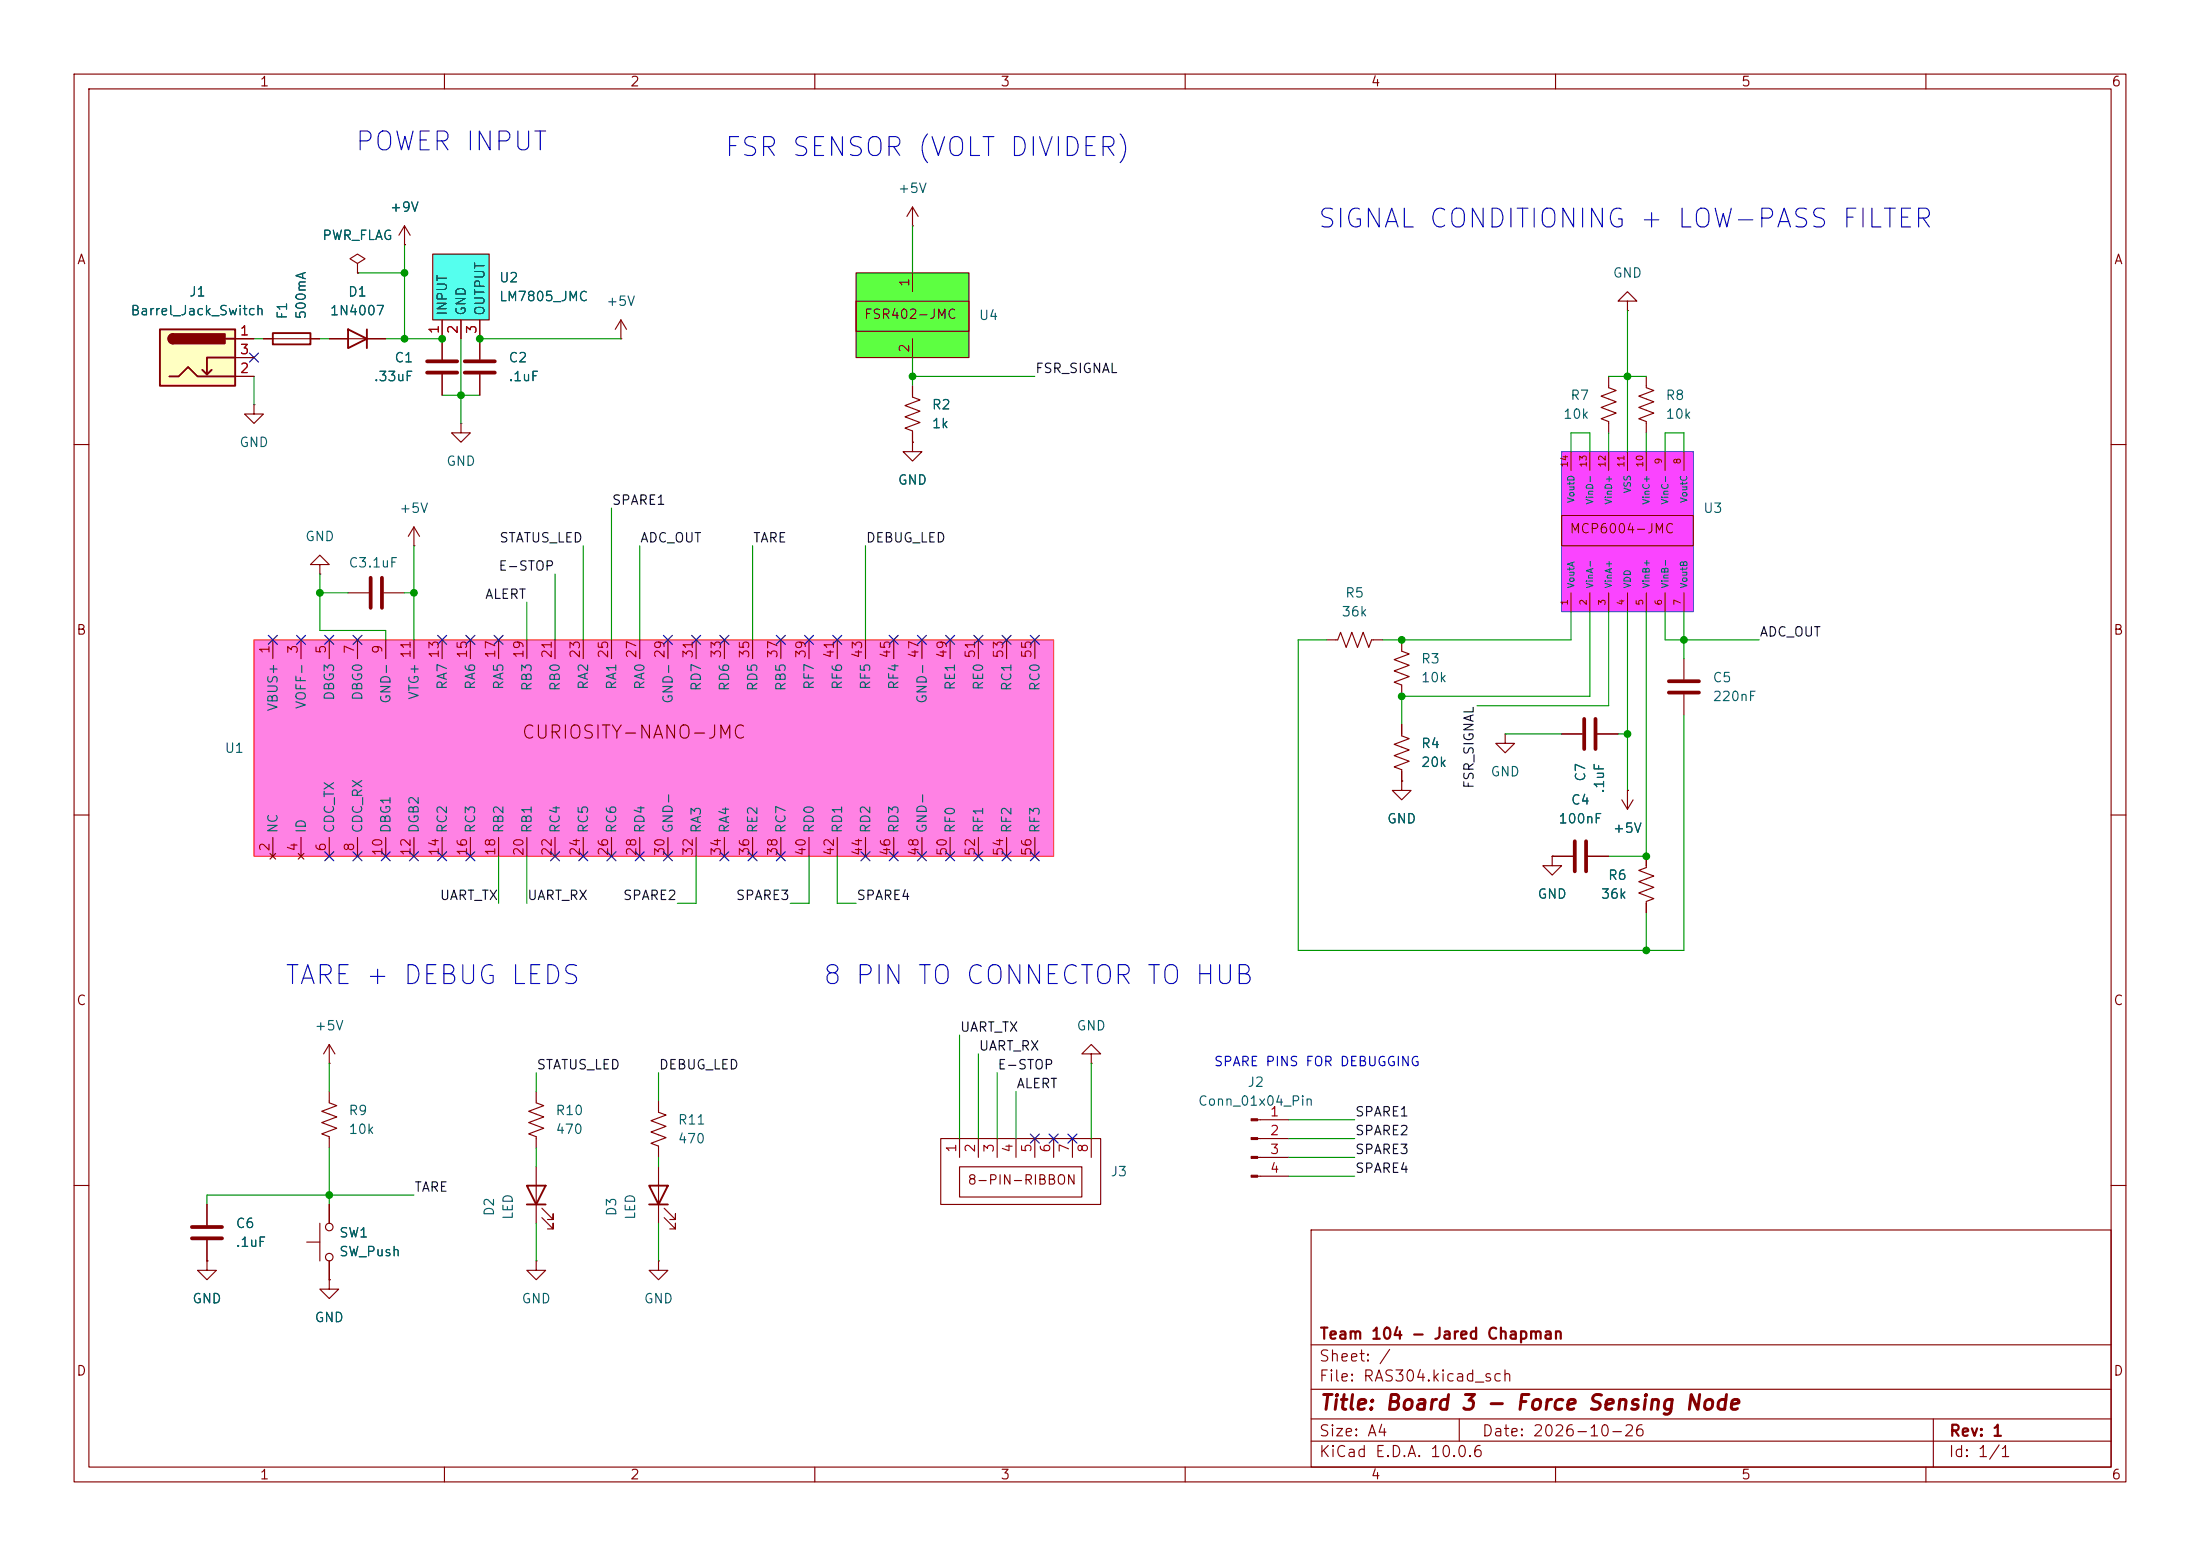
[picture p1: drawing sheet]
<svg xmlns="http://www.w3.org/2000/svg" width="297mm" height="210mm" viewBox="0 0 297 210" stroke-linecap="round" stroke-linejoin="round" font-family="sans-serif">
<g fill="none" stroke="#840000" stroke-width=".15">
<path d="M10 10h277v190h-277zM12 12h273v186h-273zM60 10v2M110 10v2M160 10v2M210 10v2M260 10v2M10 60h2M55.9 73.7h.1M55.9 71.1l-.8 1.3M55.9 71.1l.7 1.3M55.9 71.1v2.6"/>
<path d="M285 60h2M179.1 86.4h1.5l.4-1.1 .7 2.1 .8-2.1 .8 2.1 .7-2.1 .8 2.1 .4-1h1.5M10 110h2M285 110h2M10 160h2M177 166h108v32h-108zM285 160h2M60 198v2M110 198v2M160 198v2M177 194.5h108M177 191.5h108"/>
<path d="M177 187.5h108M177 181.5h108M197 191.5v3M210 198v2M260 198v2M261 191.5v6.5"/>
</g>
<path d="M58.4 34.3h7.6v8.9h-7.6z" fill="#5fe"/>
<path d="M58.4 34.3h7.6v8.9h-7.6zM35.6 45.7h7.6M59.7 43.2v2.5M62.2 43.2v2.5M64.8 43.2v5.3M64.8 50.5v2.8M169.8 151.1h4.2M169.8 153.7h4.2M169.8 156.2h4.2M169.8 158.8h4.2" fill="none" stroke="#840000" stroke-width=".15"/>
<path d="M62.7 48.8h4.1M62.7 50.3h4.1" fill="none" stroke="#840000" stroke-width=".51"/>
<path d="M36.8 45h5.1v1.5h-5.1z" fill="none" stroke="#840000" stroke-width=".25"/>
<g fill="#840000" stroke="#840000" stroke-width=".15">
<path d="M168.9 151h.9v.3h-.9z"/>
<path d="M168.9 153.5h.9v.3h-.9z"/>
<path d="M168.9 156.1h.9v.2h-.9z"/>
<path d="M168.9 158.6h.9v.3h-.9z"/>
</g>
<path d="M21.6 44.5h10.1v7.6h-10.1z" fill="#ffffc2"/>
<path d="M21.6 44.5h10.1v7.6h-10.1zM22.9 50.8h1.2l1.3-1.3 1.3 1.3h5M23.4 45.1a.64 .64 0 0 0-.7 .6 .64 .64 0 0 0 .7 .7M28.6 49.9l-.7 .6M30.5 45.7h1.2M31.7 48.3h-3.8v2.2l-.6-.6M47 44.5l2.5 1.2-2.5 1.3zM49.5 44.5v2.5M87.6 160h2.6l-1.3 2.6zM87.6 162.6h2.6" fill="none" stroke="#840000" stroke-width=".25"/>
<g fill="#840000" stroke="#840000" stroke-width=".25">
<path d="M22.9 45.3l.5-.2v1.3a.63 .63 0 0 1-.6-.4 .63 .63 0 0 1 .1-.7z"/>
<path d="M23.4 45.1h7v1.3h-7z"/>
</g>
<g fill="none" stroke="#840000" stroke-width=".15">
<path d="M48.3 35.6l1-.7-1-.6-1.1 .6 1.1 .7v1.2M48.3 36.8h.1M54.6 33h.1M54.6 30.5l-.8 1.3M54.6 30.5l.8 1.3M54.6 30.5v2.5M31.7 45.7h2.6M31.7 50.8h2.6M31.7 48.3h2.6M34.3 54.6v1.3h1.3l-1.3 1.3-1.3-1.3h1.3M34.3 54.6h.1M44.4 45.7h7.7"/>
<path d="M83.8 45.7h.1M83.8 43.2l-.7 1.3M83.8 43.2l.8 1.3M83.8 43.2v2.5M189.2 86.4v1.5l1 .4-2 .7 2 .8-2 .8 2 .7-2 .8 1 .4v1.5M189.2 97.8v1.5l1 .4-2 .8 2 .7-2 .8 2 .7-2 .8 1 .4v1.5M203.2 99.1v1.2h1.3l-1.3 1.3-1.3-1.3h1.3M203.2 99.1h.1M210.8 99.1h2.8M215.6 99.1h2.8M227.3 88.9v2.8M227.3 93.7v2.8"/>
<path d="M189.2 105.4v1.3h1.3l-1.3 1.3-1.2-1.3h1.2M189.2 105.4h.1M209.5 115.6v1.2h1.3l-1.3 1.3-1.2-1.3h1.2M209.5 115.6h.1M209.5 115.6h2.8M214.4 115.6h2.8M218.9 108l.8 1.2M219.7 106.7h.1M219.7 106.7v2.5M220.5 108l-.8 1.2M222.2 115.6v1.5l-1 .4 2.1 .7-2.1 .8 2.1 .8-2.1 .7 2.1 .8-1.1 .4v1.5M88.9 157.5v7.6"/>
<path d="M127 153.7h21.6v8.9h-21.6zM129.5 157.5h16.5v4.1h-16.5zM129.5 153.7v2.5M132.1 153.7v2.5M134.6 153.7v2.5M137.2 153.7v2.5M139.7 153.7v2.5M142.2 153.7v2.5M144.8 153.7v2.5M147.3 153.7v2.5M89.7 164.3l1.5 1.6v-.8v.8h-.8M89.7 163.1l1.5 1.5v-.8v.8h-.8"/>
</g>
<path d="M213.9 97v4.1M215.4 97v4.1M225.3 91.9h4.1M225.3 93.5h4.1M212.6 113.5v4.1M214.1 113.5v4.1" fill="none" stroke="#840000" stroke-width=".51"/>
<path d="M34.3 86.4h107.9v29.2h-107.9z" fill="#ff82e4"/>
<path d="M34.3 86.4h107.9v29.2h-107.9z" fill="none" stroke="#ff3829" stroke-width=".15"/>
<g fill="none" stroke="#840000" stroke-width=".15">
<path d="M59.7 45.7v2.8M59.7 50.5v2.8M62.2 57.2v1.2h1.3l-1.3 1.3-1.2-1.3h1.2M62.2 57.2h.1M123.2 52.1v1.5l1 .4-2 .7 2 .8-2 .8 2 .7-2 .8 1 .4v1.5M123.2 59.7v1.3h1.3l-1.3 1.2-1.3-1.2h1.3M123.2 59.7h.1M219.7 40.6h-1.3l1.3-1.2 1.3 1.2h-1.3v1.3M219.7 41.9h.1M36.8 86.4v2.5M40.6 86.4v2.5M44.4 86.4v2.5"/>
<path d="M48.3 86.4v2.5M52.1 86.4v2.5M55.9 86.4v2.5M59.7 86.4v2.5M63.5 86.4v2.5M67.3 86.4v2.5M71.1 86.4v2.5M74.9 86.4v2.5M78.7 86.4v2.5M82.5 86.4v2.5M86.4 86.4v2.5M90.2 86.4v2.5"/>
<path d="M94 86.4v2.5M97.8 86.4v2.5M101.6 86.4v2.5M105.4 86.4v2.5M109.2 86.4v2.5M113 86.4v2.5M116.8 86.4v2.5M120.6 86.4v2.5M124.5 86.4v2.5M128.3 86.4v2.5M132.1 86.4v2.5M135.9 86.4v2.5"/>
<path d="M139.7 86.4v2.5M36.4 115.2l.8 .8M36.8 113v2.6M37.2 115.2l-.8 .8M40.3 115.2l.7 .8M40.6 113v2.6M41 115.2l-.7 .8M44.4 113v2.6M48.3 113v2.6M52.1 113v2.6M55.9 113v2.6M59.7 113v2.6"/>
<path d="M63.5 113v2.6M67.3 113v2.6M71.1 113v2.6M74.9 113v2.6M78.7 113v2.6M82.5 113v2.6M86.4 113v2.6M90.2 113v2.6M94 113v2.6M97.8 113v2.6M101.6 113v2.6M105.4 113v2.6"/>
<path d="M109.2 113v2.6M113 113v2.6M116.8 113v2.6M120.6 113v2.6M124.5 113v2.6M128.3 113v2.6M132.1 113v2.6M135.9 113v2.6M139.7 113v2.6M44.4 147.3v1.5l1.1 .4-2.1 .8 2.1 .7-2.1 .8 2.1 .8-2.1 .7 1 .4v1.5M44.4 143.5h.1M44.4 141v2.5"/>
<path d="M44.4 141l-.7 1.2M44.4 141l.8 1.2M72.4 147.3v1.5l1 .4-2 .8 2 .7-2 .8 2 .8-2 .7 1 .4v1.5M72.4 157.5v7.6M88.9 148.6v1.5l1 .4-2 .8 2 .7-2 .8 2 .7-2 .8 1 .4v1.5M147.3 142.2h1.3l-1.3-1.2-1.3 1.2h1.3v1.3M147.3 143.5h.1M27.9 170.2v1.3h1.3l-1.3 1.2-1.2-1.2h1.2M27.9 170.2h.1M27.9 162.6v2.8M27.9 167.4v2.8M41.4 167.6h1.8"/>
<path d="M43.2 165.1v5.1M44.4 172.7v1.3h1.3l-1.3 1.3-1.2-1.3h1.2M44.4 172.7h.1M44.4 162.6v2.5M44.4 170.2v2.5M72.4 170.2v1.3h1.3l-1.3 1.2-1.3-1.2h1.3M72.4 170.2h.1M73.2 164.3l1.5 1.6v-.8v.8h-.8M73.2 163.1l1.5 1.5v-.8v.8h-.8M88.9 170.2v1.3h1.3l-1.3 1.2-1.3-1.2h1.3M88.9 170.2h.1"/>
<circle cx="44.5" cy="165.6" r=".51"/>
<circle cx="44.5" cy="169.7" r=".51"/>
</g>
<path d="M57.7 48.8h4M57.7 50.3h4M25.9 165.6h4.1M25.9 167.1h4.1" fill="none" stroke="#840000" stroke-width=".51"/>
<path d="M71.1 160h2.6l-1.3 2.6zM71.1 162.6h2.6" fill="none" stroke="#840000" stroke-width=".25"/>
<path d="M210.8 61h17.8v21.6h-17.8z" fill="#fa44ff"/>
<path d="M210.8 61h17.8v21.6h-17.8z" fill="none" stroke="#2b30ff" stroke-width=".15"/>
<g fill="none" stroke="#840000" stroke-width=".15">
<path d="M217.2 50.8v1.5l1 .4-2 .8 2 .7-2 .8 2 .8-2 .7 1 .4v1.5M222.2 50.8v1.5l1.1 .4-2.1 .8 2.1 .7-2.1 .8 2.1 .8-2.1 .7 1 .4v1.5M210.8 69.6h17.8v4.1h-17.8zM212.1 61v2.5M214.6 61v2.5M217.2 61v2.5M219.7 61v2.5M222.2 61v2.5M224.8 61v2.5M227.3 61v2.5M212.1 80v2.6M214.6 80v2.6"/>
<path d="M217.2 80v2.6M219.7 80v2.6M222.2 80v2.6M224.8 80v2.6M227.3 80v2.6"/>
</g>
<path d="M115.6 36.8h15.2v11.5h-15.2z" fill="#5dff41"/>
<path d="M115.6 36.8h15.2v11.5h-15.2z" fill="none" stroke="#560000" stroke-width=".15"/>
<g fill="none" stroke="#840000" stroke-width=".15">
<path d="M48.3 36.8h.1M54.6 33h.1M123.2 30.5h.1M123.2 27.9v2.6M123.2 36.8v2.6M123.2 27.9l-.8 1.3M123.2 27.9l.8 1.3M31.7 45.7h2.6M31.7 50.8h2.6M31.7 48.3h2.6M35.6 45.7h1.2M41.9 45.7h1.3"/>
<path d="M44.4 45.7h2.6M49.5 45.7h2.6M59.7 43.2v5.3M59.7 50.5v2.8M62.2 43.2v2.5M64.8 43.2v5.3M64.8 50.5v2.8M115.6 40.6h15.2v4.1h-15.2zM123.2 59.7h.1M123.2 45.7v2.6M123.2 52.1v1.2M123.2 58.4v1.3"/>
<path d="M43.2 76.2h1.2l-1.2-1.3-1.3 1.3h1.3v1.3M43.2 77.5h.1M47 80h2.8M51.8 80h2.8M189.2 97.8v1.3M210.8 99.1h2.8M215.6 99.1h2.8M189.2 105.4h.1M189.2 104.1v1.3M209.5 115.6h.1M209.5 115.6h2.8M214.4 115.6h2.8"/>
<path d="M219.7 106.7h.1M222.2 115.6v1.2M222.2 121.9v1.3M27.9 170.2h.1M27.9 162.6v2.8M27.9 167.4v2.8M44.4 172.7h.1M44.4 162.6v2.5M44.4 170.2v2.5"/>
</g>
<path d="M50 78v4M51.6 78v4" fill="none" stroke="#840000" stroke-width=".51"/>
<g fill="none" stroke="#009600" stroke-width=".15">
<path d="M48.3 36.8h6.3M54.6 33v12.7M123.2 30.5v6.3M34.3 45.7h1.3M34.3 50.8v3.8M43.2 45.7h1.2M52.1 45.7h7.6M59.7 53.3h5.1M62.2 45.7v11.5M64.8 45.7h19M123.2 50.8h16.5M123.2 48.3v3.8"/>
<path d="M217.2 50.8h5M217.2 58.4v2.6M219.7 41.9v19.1M222.2 58.4v2.6M43.2 77.5v7.6h8.9v1.3M55.9 73.7v12.7M74.9 77.5v8.9M78.7 73.7v12.7M82.5 68.6v17.8M86.4 73.7v12.7M101.6 73.7v12.7M116.8 73.7v12.7"/>
<path d="M212.1 61v-2.6h2.5v2.6M224.8 61v-2.6h2.5v2.6M43.2 80h3.8M54.6 80h1.3M71.1 81.3v5.1M179.1 86.4h-3.8v41.9h52v-31.8M203.2 99.1h7.6M212.1 82.6v3.8h-25.4M214.6 82.6v11.4h-25.4v3.8M217.2 82.6v12.7h-17.8M218.4 99.1h1.3M219.7 82.6v24.1"/>
<path d="M222.2 82.6v33h-5M224.8 82.6v3.8h12.7M227.3 82.6v6.3M67.3 115.6v6.3M71.1 115.6v6.3M94 115.6v6.3h-2.6M109.2 115.6v6.3h-2.5M113 115.6v6.3h2.6M129.5 139.7v14M222.2 123.2v5.1M44.4 143.5v3.8M44.4 154.9v7.7"/>
<path d="M72.4 144.8v2.5M72.4 154.9v2.6M88.9 144.8v3.8M88.9 156.2v1.3M132.1 142.2v11.5M134.6 144.8v8.9M137.2 147.3v6.4M147.3 143.5v10.2M174 158.8h8.9M174 156.2h8.9M174 151.1h8.9M174 153.7h8.9"/>
<path d="M55.9 161.3h-28v1.3M72.4 165.1v5.1M88.9 165.1v5.1"/>
</g>
<g fill="none" stroke="#000084" stroke-width=".15">
<path d="M33.7 47.7l1.2 1.2M34.9 47.7l-1.2 1.2M36.2 85.8l1.2 1.2M37.4 85.8l-1.2 1.2M40 85.8l1.2 1.2M41.2 85.8l-1.2 1.2M43.8 85.8l1.3 1.2M45.1 85.8l-1.3 1.2M47.7 85.8l1.2 1.2M48.9 85.8l-1.2 1.2M59.1 85.8l1.2 1.2M60.3 85.8l-1.2 1.2"/>
<path d="M62.9 85.8l1.2 1.2M64.1 85.8l-1.2 1.2M66.7 85.8l1.2 1.2M67.9 85.8l-1.2 1.2M89.6 85.8l1.2 1.2M90.8 85.8l-1.2 1.2M93.4 85.8l1.2 1.2M94.6 85.8l-1.2 1.2M97.2 85.8l1.2 1.2M98.4 85.8l-1.2 1.2M104.8 85.8l1.2 1.2M106 85.8l-1.2 1.2"/>
<path d="M108.6 85.8l1.2 1.2M109.8 85.8l-1.2 1.2M112.4 85.8l1.2 1.2M113.6 85.8l-1.2 1.2M120 85.8l1.3 1.2M121.3 85.8l-1.3 1.2M123.9 85.8l1.2 1.2M125.1 85.8l-1.2 1.2M127.7 85.8l1.2 1.2M128.9 85.8l-1.2 1.2M131.5 85.8l1.2 1.2M132.7 85.8l-1.2 1.2"/>
<path d="M135.3 85.8l1.2 1.2M136.5 85.8l-1.2 1.2M139.1 85.8l1.2 1.2M140.3 85.8l-1.2 1.2M43.8 115l1.3 1.2M45.1 115l-1.3 1.2M47.7 115l1.2 1.2M48.9 115l-1.2 1.2M51.5 115l1.2 1.2M52.7 115l-1.2 1.2M55.3 115l1.2 1.2M56.5 115l-1.2 1.2"/>
<path d="M59.1 115l1.2 1.2M60.3 115l-1.2 1.2M62.9 115l1.2 1.2M64.1 115l-1.2 1.2M74.3 115l1.2 1.2M75.5 115l-1.2 1.2M78.1 115l1.2 1.2M79.3 115l-1.2 1.2M81.9 115l1.3 1.2M83.2 115l-1.3 1.2M85.8 115l1.2 1.2M87 115l-1.2 1.2"/>
<path d="M89.6 115l1.2 1.2M90.8 115l-1.2 1.2M97.2 115l1.2 1.2M98.4 115l-1.2 1.2M101 115l1.2 1.2M102.2 115l-1.2 1.2M104.8 115l1.2 1.2M106 115l-1.2 1.2M116.2 115l1.2 1.2M117.4 115l-1.2 1.2M120 115l1.3 1.2M121.3 115l-1.3 1.2"/>
<path d="M123.9 115l1.2 1.2M125.1 115l-1.2 1.2M127.7 115l1.2 1.2M128.9 115l-1.2 1.2M131.5 115l1.2 1.2M132.7 115l-1.2 1.2M135.3 115l1.2 1.2M136.5 115l-1.2 1.2M139.1 115l1.2 1.2M140.3 115l-1.2 1.2M139.1 153.1l1.2 1.2M140.3 153.1l-1.2 1.2"/>
<path d="M141.6 153.1l1.2 1.2M142.8 153.1l-1.2 1.2M144.2 153.1l1.2 1.2M145.4 153.1l-1.2 1.2"/>
</g>
<g fill="#009600" stroke="#009600" stroke-width=".14">
<circle cx="219.7" cy="50.8" r=".46"/>
<circle cx="227.3" cy="86.4" r=".46"/>
<circle cx="123.2" cy="50.8" r=".46"/>
<circle cx="64.8" cy="45.7" r=".46"/>
<circle cx="44.4" cy="161.3" r=".46"/>
<circle cx="62.2" cy="53.3" r=".46"/>
<circle cx="43.2" cy="80" r=".46"/>
<circle cx="54.6" cy="45.7" r=".46"/>
<circle cx="59.7" cy="45.7" r=".46"/>
<circle cx="55.9" cy="80" r=".46"/>
<circle cx="54.6" cy="36.8" r=".46"/>
<circle cx="219.7" cy="99.1" r=".46"/>
<circle cx="189.2" cy="86.4" r=".46"/>
<circle cx="189.2" cy="94" r=".46"/>
<circle cx="222.2" cy="128.3" r=".46"/>
<circle cx="222.2" cy="115.6" r=".46"/>
</g>
<g font-size="2.5" fill="#0000c2">
<text x="47.8" y="21">POWER INPUT</text>
<text x="97.6" y="21.8">FSR SENSOR (VOLT DIVIDER)</text>
<text x="177.7" y="31.4">SIGNAL CONDITIONING + LOW-PASS FILTER</text>
<text x="38.3" y="133.5">TARE + DEBUG LEDS</text>
<text x="110.9" y="133.5">8 PIN TO CONNECTOR TO HUB</text>
</g>
<text font-size="2" fill="#840000" x="178" y="190.8">Title: Board 3 - Force Sensing Node</text>
<text font-size="1.8" fill="#840000" x="70.3" y="100.2">CURIOSITY-NANO-JMC</text>
<g font-size="1.5" fill="#840000">
<text x="178" y="184.1">Sheet: /</text>
<text x="178" y="181.1">Team 104 - Jared Chapman</text>
<text x="178" y="186.8">File: RAS304.kicad_sch</text>
<text x="178" y="197">KiCad E.D.A. 10.0.6</text>
<text x="178" y="194.2">Size: A4</text>
<text x="200" y="194.2">Date: 2026-10-26</text>
<text x="263" y="197">Id: 1/1</text>
<text x="263" y="194.2">Rev: 1</text>
</g>
<g font-size="1.3" fill="#840000">
<text x="35" y="12">1</text>
<text x="85" y="12">2</text>
<text x="135" y="12">3</text>
<text x="185" y="12">4</text>
<text x="235" y="12">5</text>
<text x="285" y="12">6</text>
<text x="10.3" y="36">A</text>
<text x="285.3" y="36">A</text>
<text x="116.6" y="43.4">FSR402-JMC</text>
<text x="211.8" y="72.3">MCP6004-JMC</text>
<text x="10.2" y="86">B</text>
<text x="285.2" y="86">B</text>
<text x="10.2" y="136">C</text>
<text x="285.2" y="136">C</text>
<text x="130.5" y="160.2">8-PIN-RIBBON</text>
<text x="10.2" y="186">D</text>
<text x="285.2" y="186">D</text>
<text x="35" y="200">1</text>
<text x="85" y="200">2</text>
<text x="135" y="200">3</text>
<text x="185" y="200">4</text>
<text x="235" y="200">5</text>
<text x="285" y="200">6</text>
</g>
<g font-size="1.3" fill="#006464">
<text x="52.5" y="28.9">+9V</text>
<text x="121.1" y="26.4">+5V</text>
<text x="43.4" y="32.7">PWR_FLAG</text>
<text x="25.5" y="40.3">J1</text>
<text x="46.9" y="40.3">D1</text>
<text x="67.3" y="38.4">U2</text>
<text x="67.3" y="41">LM7805_JMC</text>
<text x="81.8" y="41.6">+5V</text>
<text x="217.6" y="37.8">GND</text>
<text x="17.5" y="42.9">Barrel_Jack_Switch</text>
<text x="39.1" y="43.2" transform="rotate(-90 39.1 43.2)">F1</text>
<text x="41.6" y="43.2" transform="rotate(-90 41.6 43.2)">500mA</text>
<text x="44.4" y="42.9">1N4007</text>
<text x="60.7" y="42.7" transform="rotate(-90 60.7 42.7)">INPUT</text>
<text x="63.2" y="42.7" transform="rotate(-90 63.2 42.7)">GND</text>
<text x="65.7" y="42.7" transform="rotate(-90 65.7 42.7)">OUTPUT</text>
<text x="132.1" y="43.5">U4</text>
<text x="50.4" y="51.8">.33uF</text>
<text x="53.2" y="49.2">C1</text>
<text x="68.6" y="49.2">C2</text>
<text x="68.6" y="51.8">.1uF</text>
<text x="125.7" y="55.6">R2</text>
<text x="125.7" y="58.1">1k</text>
<text x="210.9" y="56.8">10k</text>
<text x="211.9" y="54.3">R7</text>
<text x="224.8" y="54.3">R8</text>
<text x="224.8" y="56.8">10k</text>
<text x="32.2" y="60.7">GND</text>
<text x="60.2" y="63.2">GND</text>
<text x="121.1" y="65.7">GND</text>
<text x="53.8" y="69.5">+5V</text>
<text x="229.9" y="69.5">U3</text>
<text x="41.1" y="73.4">GND</text>
<text x="47" y="76.9">C3.1uF</text>
<text x="181" y="83.5">36k</text>
<text x="181.5" y="81">R5</text>
<text x="191.8" y="89.9">R3</text>
<text x="41.6" y="95.8" transform="rotate(-90 41.6 95.8)">VOFF-</text>
<text x="45.4" y="94.7" transform="rotate(-90 45.4 94.7)">DBG3</text>
<text x="49.2" y="94.7" transform="rotate(-90 49.2 94.7)">DBG0</text>
<text x="53" y="95.1" transform="rotate(-90 53 95.1)">GND-</text>
<text x="56.8" y="94.5" transform="rotate(-90 56.8 94.5)">VTG+</text>
<text x="60.7" y="93.2" transform="rotate(-90 60.7 93.2)">RA7</text>
<text x="64.5" y="93.2" transform="rotate(-90 64.5 93.2)">RA6</text>
<text x="68.3" y="93.2" transform="rotate(-90 68.3 93.2)">RA5</text>
<text x="72.1" y="93.4" transform="rotate(-90 72.1 93.4)">RB3</text>
<text x="75.9" y="93.4" transform="rotate(-90 75.9 93.4)">RB0</text>
<text x="79.7" y="93.2" transform="rotate(-90 79.7 93.2)">RA2</text>
<text x="83.5" y="93.2" transform="rotate(-90 83.5 93.2)">RA1</text>
<text x="87.3" y="93.2" transform="rotate(-90 87.3 93.2)">RA0</text>
<text x="91.1" y="95.1" transform="rotate(-90 91.1 95.1)">GND-</text>
<text x="94.9" y="93.4" transform="rotate(-90 94.9 93.4)">RD7</text>
<text x="98.8" y="93.4" transform="rotate(-90 98.8 93.4)">RD6</text>
<text x="102.6" y="93.4" transform="rotate(-90 102.6 93.4)">RD5</text>
<text x="106.4" y="93.4" transform="rotate(-90 106.4 93.4)">RB5</text>
<text x="110.2" y="93.2" transform="rotate(-90 110.2 93.2)">RF7</text>
<text x="114" y="93.2" transform="rotate(-90 114 93.2)">RF6</text>
<text x="117.8" y="93.2" transform="rotate(-90 117.8 93.2)">RF5</text>
<text x="121.6" y="93.2" transform="rotate(-90 121.6 93.2)">RF4</text>
<text x="125.4" y="95.1" transform="rotate(-90 125.4 95.1)">GND-</text>
<text x="129.2" y="93.3" transform="rotate(-90 129.2 93.3)">RE1</text>
<text x="133" y="93.3" transform="rotate(-90 133 93.3)">RE0</text>
<text x="136.9" y="93.4" transform="rotate(-90 136.9 93.4)">RC1</text>
<text x="140.7" y="93.4" transform="rotate(-90 140.7 93.4)">RC0</text>
<text x="191.8" y="92.4">10k</text>
<text x="231.1" y="92.4">C5</text>
<text x="231.1" y="94.9">220nF</text>
<text x="30.2" y="101.9">U1</text>
<text x="37.8" y="96.1" transform="rotate(-90 37.8 96.1)">VBUS+</text>
<text x="191.8" y="101.3">R4</text>
<text x="191.8" y="103.8">20k</text>
<text x="201.1" y="105.1">GND</text>
<text x="214.3" y="105.6" transform="rotate(-90 214.3 105.6)">C7</text>
<text x="216.9" y="107.2" transform="rotate(-90 216.9 107.2)">.1uF</text>
<text x="37.8" y="112.5" transform="rotate(-90 37.8 112.5)">NC</text>
<text x="41.6" y="112.5" transform="rotate(-90 41.6 112.5)">ID</text>
<text x="45.4" y="112.5" transform="rotate(-90 45.4 112.5)">CDC_TX</text>
<text x="49.2" y="112.5" transform="rotate(-90 49.2 112.5)">CDC_RX</text>
<text x="53" y="112.5" transform="rotate(-90 53 112.5)">DBG1</text>
<text x="56.8" y="112.5" transform="rotate(-90 56.8 112.5)">DGB2</text>
<text x="60.7" y="112.5" transform="rotate(-90 60.7 112.5)">RC2</text>
<text x="64.5" y="112.5" transform="rotate(-90 64.5 112.5)">RC3</text>
<text x="68.3" y="112.5" transform="rotate(-90 68.3 112.5)">RB2</text>
<text x="72.1" y="112.5" transform="rotate(-90 72.1 112.5)">RB1</text>
<text x="75.9" y="112.5" transform="rotate(-90 75.9 112.5)">RC4</text>
<text x="79.7" y="112.5" transform="rotate(-90 79.7 112.5)">RC5</text>
<text x="83.5" y="112.5" transform="rotate(-90 83.5 112.5)">RC6</text>
<text x="87.3" y="112.5" transform="rotate(-90 87.3 112.5)">RD4</text>
<text x="91.1" y="112.5" transform="rotate(-90 91.1 112.5)">GND-</text>
<text x="94.9" y="112.5" transform="rotate(-90 94.9 112.5)">RA3</text>
<text x="98.8" y="112.5" transform="rotate(-90 98.8 112.5)">RA4</text>
<text x="102.6" y="112.5" transform="rotate(-90 102.6 112.5)">RE2</text>
<text x="106.4" y="112.5" transform="rotate(-90 106.4 112.5)">RC7</text>
<text x="110.2" y="112.5" transform="rotate(-90 110.2 112.5)">RD0</text>
<text x="114" y="112.5" transform="rotate(-90 114 112.5)">RD1</text>
<text x="117.8" y="112.5" transform="rotate(-90 117.8 112.5)">RD2</text>
<text x="121.6" y="112.5" transform="rotate(-90 121.6 112.5)">RD3</text>
<text x="125.4" y="112.5" transform="rotate(-90 125.4 112.5)">GND-</text>
<text x="129.2" y="112.5" transform="rotate(-90 129.2 112.5)">RF0</text>
<text x="133" y="112.5" transform="rotate(-90 133 112.5)">RF1</text>
<text x="136.9" y="112.5" transform="rotate(-90 136.9 112.5)">RF2</text>
<text x="140.7" y="112.5" transform="rotate(-90 140.7 112.5)">RF3</text>
<text x="187.2" y="111.5">GND</text>
<text x="210.3" y="111.5">100nF</text>
<text x="212" y="108.9">C4</text>
<text x="217.6" y="112.7">+5V</text>
<text x="217" y="119.1">R6</text>
<text x="207.5" y="121.6">GND</text>
<text x="216" y="121.6">36k</text>
<text x="42.4" y="139.4">+5V</text>
<text x="145.3" y="139.4">GND</text>
<text x="161.6" y="149.6">Conn_01x04_Pin</text>
<text x="168.3" y="147">J2</text>
<text x="47" y="150.8">R9</text>
<text x="47" y="153.4">10k</text>
<text x="74.9" y="150.8">R10</text>
<text x="74.9" y="153.4">470</text>
<text x="91.4" y="152.1">R11</text>
<text x="91.4" y="154.6">470</text>
<text x="149.8" y="159.1">J3</text>
<text x="31.7" y="166.1">C6</text>
<text x="45.7" y="167.3">SW1</text>
<text x="67" y="164.2" transform="rotate(-90 67 164.2)">D2</text>
<text x="69.5" y="164.7" transform="rotate(-90 69.5 164.7)">LED</text>
<text x="83.5" y="164.2" transform="rotate(-90 83.5 164.2)">D3</text>
<text x="86.1" y="164.7" transform="rotate(-90 86.1 164.7)">LED</text>
<text x="31.7" y="168.6">.1uF</text>
<text x="45.7" y="169.9">SW_Push</text>
<text x="25.9" y="176.2">GND</text>
<text x="42.4" y="178.8">GND</text>
<text x="70.3" y="176.2">GND</text>
<text x="86.8" y="176.2">GND</text>
</g>
<g font-size="1.3" fill="#a90000">
<text x="123.1" y="38.8" transform="rotate(-90 123.1 38.8)">1</text>
<text x="32.3" y="45.6">1</text>
<text x="59.6" y="45.2" transform="rotate(-90 59.6 45.2)">1</text>
<text x="62.1" y="45.2" transform="rotate(-90 62.1 45.2)">2</text>
<text x="64.6" y="45.2" transform="rotate(-90 64.6 45.2)">3</text>
<text x="123.1" y="47.7" transform="rotate(-90 123.1 47.7)">2</text>
<text x="32.3" y="50.7">2</text>
<text x="32.3" y="48.1">3</text>
<text x="36.7" y="88.4" transform="rotate(-90 36.7 88.4)">1</text>
<text x="40.5" y="88.4" transform="rotate(-90 40.5 88.4)">3</text>
<text x="44.3" y="88.4" transform="rotate(-90 44.3 88.4)">5</text>
<text x="48.1" y="88.4" transform="rotate(-90 48.1 88.4)">7</text>
<text x="51.9" y="88.4" transform="rotate(-90 51.9 88.4)">9</text>
<text x="55.7" y="89" transform="rotate(-90 55.7 89)">11</text>
<text x="59.6" y="89" transform="rotate(-90 59.6 89)">13</text>
<text x="63.4" y="89" transform="rotate(-90 63.4 89)">15</text>
<text x="67.2" y="89" transform="rotate(-90 67.2 89)">17</text>
<text x="71" y="89" transform="rotate(-90 71 89)">19</text>
<text x="74.8" y="89" transform="rotate(-90 74.8 89)">21</text>
<text x="78.6" y="89" transform="rotate(-90 78.6 89)">23</text>
<text x="82.4" y="89" transform="rotate(-90 82.4 89)">25</text>
<text x="86.2" y="89" transform="rotate(-90 86.2 89)">27</text>
<text x="90" y="89" transform="rotate(-90 90 89)">29</text>
<text x="93.8" y="89" transform="rotate(-90 93.8 89)">31</text>
<text x="97.7" y="89" transform="rotate(-90 97.7 89)">33</text>
<text x="101.5" y="89" transform="rotate(-90 101.5 89)">35</text>
<text x="105.3" y="89" transform="rotate(-90 105.3 89)">37</text>
<text x="109.1" y="89" transform="rotate(-90 109.1 89)">39</text>
<text x="112.9" y="89" transform="rotate(-90 112.9 89)">41</text>
<text x="116.7" y="89" transform="rotate(-90 116.7 89)">43</text>
<text x="120.5" y="89" transform="rotate(-90 120.5 89)">45</text>
<text x="124.3" y="89" transform="rotate(-90 124.3 89)">47</text>
<text x="128.1" y="89" transform="rotate(-90 128.1 89)">49</text>
<text x="131.9" y="89" transform="rotate(-90 131.9 89)">51</text>
<text x="135.8" y="89" transform="rotate(-90 135.8 89)">53</text>
<text x="139.6" y="89" transform="rotate(-90 139.6 89)">55</text>
<text x="36.7" y="115" transform="rotate(-90 36.7 115)">2</text>
<text x="40.5" y="115" transform="rotate(-90 40.5 115)">4</text>
<text x="44.3" y="115" transform="rotate(-90 44.3 115)">6</text>
<text x="48.1" y="115" transform="rotate(-90 48.1 115)">8</text>
<text x="51.9" y="115.6" transform="rotate(-90 51.9 115.6)">10</text>
<text x="55.7" y="115.6" transform="rotate(-90 55.7 115.6)">12</text>
<text x="59.6" y="115.6" transform="rotate(-90 59.6 115.6)">14</text>
<text x="63.4" y="115.6" transform="rotate(-90 63.4 115.6)">16</text>
<text x="67.2" y="115.6" transform="rotate(-90 67.2 115.6)">18</text>
<text x="71" y="115.6" transform="rotate(-90 71 115.6)">20</text>
<text x="74.8" y="115.6" transform="rotate(-90 74.8 115.6)">22</text>
<text x="78.6" y="115.6" transform="rotate(-90 78.6 115.6)">24</text>
<text x="82.4" y="115.6" transform="rotate(-90 82.4 115.6)">26</text>
<text x="86.2" y="115.6" transform="rotate(-90 86.2 115.6)">28</text>
<text x="90" y="115.6" transform="rotate(-90 90 115.6)">30</text>
<text x="93.8" y="115.6" transform="rotate(-90 93.8 115.6)">32</text>
<text x="97.7" y="115.6" transform="rotate(-90 97.7 115.6)">34</text>
<text x="101.5" y="115.6" transform="rotate(-90 101.5 115.6)">36</text>
<text x="105.3" y="115.6" transform="rotate(-90 105.3 115.6)">38</text>
<text x="109.1" y="115.6" transform="rotate(-90 109.1 115.6)">40</text>
<text x="112.9" y="115.6" transform="rotate(-90 112.9 115.6)">42</text>
<text x="116.7" y="115.6" transform="rotate(-90 116.7 115.6)">44</text>
<text x="120.5" y="115.6" transform="rotate(-90 120.5 115.6)">46</text>
<text x="124.3" y="115.6" transform="rotate(-90 124.3 115.6)">48</text>
<text x="128.1" y="115.6" transform="rotate(-90 128.1 115.6)">50</text>
<text x="131.9" y="115.6" transform="rotate(-90 131.9 115.6)">52</text>
<text x="135.8" y="115.6" transform="rotate(-90 135.8 115.6)">54</text>
<text x="139.6" y="115.6" transform="rotate(-90 139.6 115.6)">56</text>
<text x="129.4" y="155.7" transform="rotate(-90 129.4 155.7)">1</text>
<text x="131.9" y="155.7" transform="rotate(-90 131.9 155.7)">2</text>
<text x="134.5" y="155.7" transform="rotate(-90 134.5 155.7)">3</text>
<text x="137" y="155.7" transform="rotate(-90 137 155.7)">4</text>
<text x="139.6" y="155.7" transform="rotate(-90 139.6 155.7)">5</text>
<text x="142.1" y="155.7" transform="rotate(-90 142.1 155.7)">6</text>
<text x="144.6" y="155.7" transform="rotate(-90 144.6 155.7)">7</text>
<text x="147.2" y="155.7" transform="rotate(-90 147.2 155.7)">8</text>
<text x="171.4" y="151">1</text>
<text x="171.4" y="153.5">2</text>
<text x="171.4" y="156.1">3</text>
<text x="171.4" y="158.6">4</text>
</g>
<g font-size="1.3" fill="#0f0f0f">
<text x="139.7" y="50.7">FSR_SIGNAL</text>
<text x="82.5" y="68.5">SPARE1</text>
<text x="67.2" y="77.3">E-STOP</text>
<text x="67.3" y="73.5">STATUS_LED</text>
<text x="86.3" y="73.5">ADC_OUT</text>
<text x="101.6" y="73.5">TARE</text>
<text x="116.8" y="73.5">DEBUG_LED</text>
<text x="65.4" y="81.2">ALERT</text>
<text x="237.5" y="86.2">ADC_OUT</text>
<text x="199.3" y="106.5" transform="rotate(-90 199.3 106.5)">FSR_SIGNAL</text>
<text x="59.3" y="121.8">UART_TX</text>
<text x="71.1" y="121.8">UART_RX</text>
<text x="84" y="121.8">SPARE2</text>
<text x="99.3" y="121.8">SPARE3</text>
<text x="115.5" y="121.8">SPARE4</text>
<text x="129.5" y="139.6">UART_TX</text>
<text x="132.1" y="142.1">UART_RX</text>
<text x="72.4" y="144.7">STATUS_LED</text>
<text x="88.9" y="144.7">DEBUG_LED</text>
<text x="134.6" y="144.7">E-STOP</text>
<text x="137.1" y="147.2">ALERT</text>
<text x="182.9" y="153.5">SPARE2</text>
<text x="182.9" y="151">SPARE1</text>
<text x="55.9" y="161.2">TARE</text>
<text x="182.9" y="156.1">SPARE3</text>
<text x="182.9" y="158.6">SPARE4</text>
</g>
<text font-size="1.3" fill="#0000c2" x="163.8" y="144.2">SPARE PINS FOR DEBUGGING</text>
<g font-size=".9" fill="#a90000">
<text x="211.9" y="63.2" transform="rotate(-90 211.9 63.2)">14</text>
<text x="214.4" y="63.2" transform="rotate(-90 214.4 63.2)">13</text>
<text x="217" y="63.2" transform="rotate(-90 217 63.2)">12</text>
<text x="219.5" y="63.2" transform="rotate(-90 219.5 63.2)">11</text>
<text x="222" y="63.2" transform="rotate(-90 222 63.2)">10</text>
<text x="224.6" y="62.7" transform="rotate(-90 224.6 62.7)">9</text>
<text x="227.1" y="62.7" transform="rotate(-90 227.1 62.7)">8</text>
<text x="211.9" y="81.8" transform="rotate(-90 211.9 81.8)">1</text>
<text x="214.4" y="81.8" transform="rotate(-90 214.4 81.8)">2</text>
<text x="217" y="81.8" transform="rotate(-90 217 81.8)">3</text>
<text x="219.5" y="81.8" transform="rotate(-90 219.5 81.8)">4</text>
<text x="222" y="81.8" transform="rotate(-90 222 81.8)">5</text>
<text x="224.6" y="81.8" transform="rotate(-90 224.6 81.8)">6</text>
<text x="227.1" y="81.8" transform="rotate(-90 227.1 81.8)">7</text>
</g>
<g font-size=".9" fill="#006464">
<text x="212.8" y="68" transform="rotate(-90 212.8 68)">VoutD</text>
<text x="215.3" y="68.2" transform="rotate(-90 215.3 68.2)">VinD-</text>
<text x="217.8" y="68.2" transform="rotate(-90 217.8 68.2)">VinD+</text>
<text x="220.4" y="66.7" transform="rotate(-90 220.4 66.7)">VSS</text>
<text x="222.9" y="68.2" transform="rotate(-90 222.9 68.2)">VinC+</text>
<text x="225.5" y="68.2" transform="rotate(-90 225.5 68.2)">VinC-</text>
<text x="228" y="68" transform="rotate(-90 228 68)">VoutC</text>
<text x="212.8" y="79.5" transform="rotate(-90 212.8 79.5)">VoutA</text>
<text x="215.3" y="79.5" transform="rotate(-90 215.3 79.5)">VinA-</text>
<text x="217.8" y="79.5" transform="rotate(-90 217.8 79.5)">VinA+</text>
<text x="220.4" y="79.5" transform="rotate(-90 220.4 79.5)">VDD</text>
<text x="222.9" y="79.5" transform="rotate(-90 222.9 79.5)">VinB+</text>
<text x="225.5" y="79.5" transform="rotate(-90 225.5 79.5)">VinB-</text>
<text x="228" y="79.5" transform="rotate(-90 228 79.5)">VoutB</text>
</g>
</svg>
